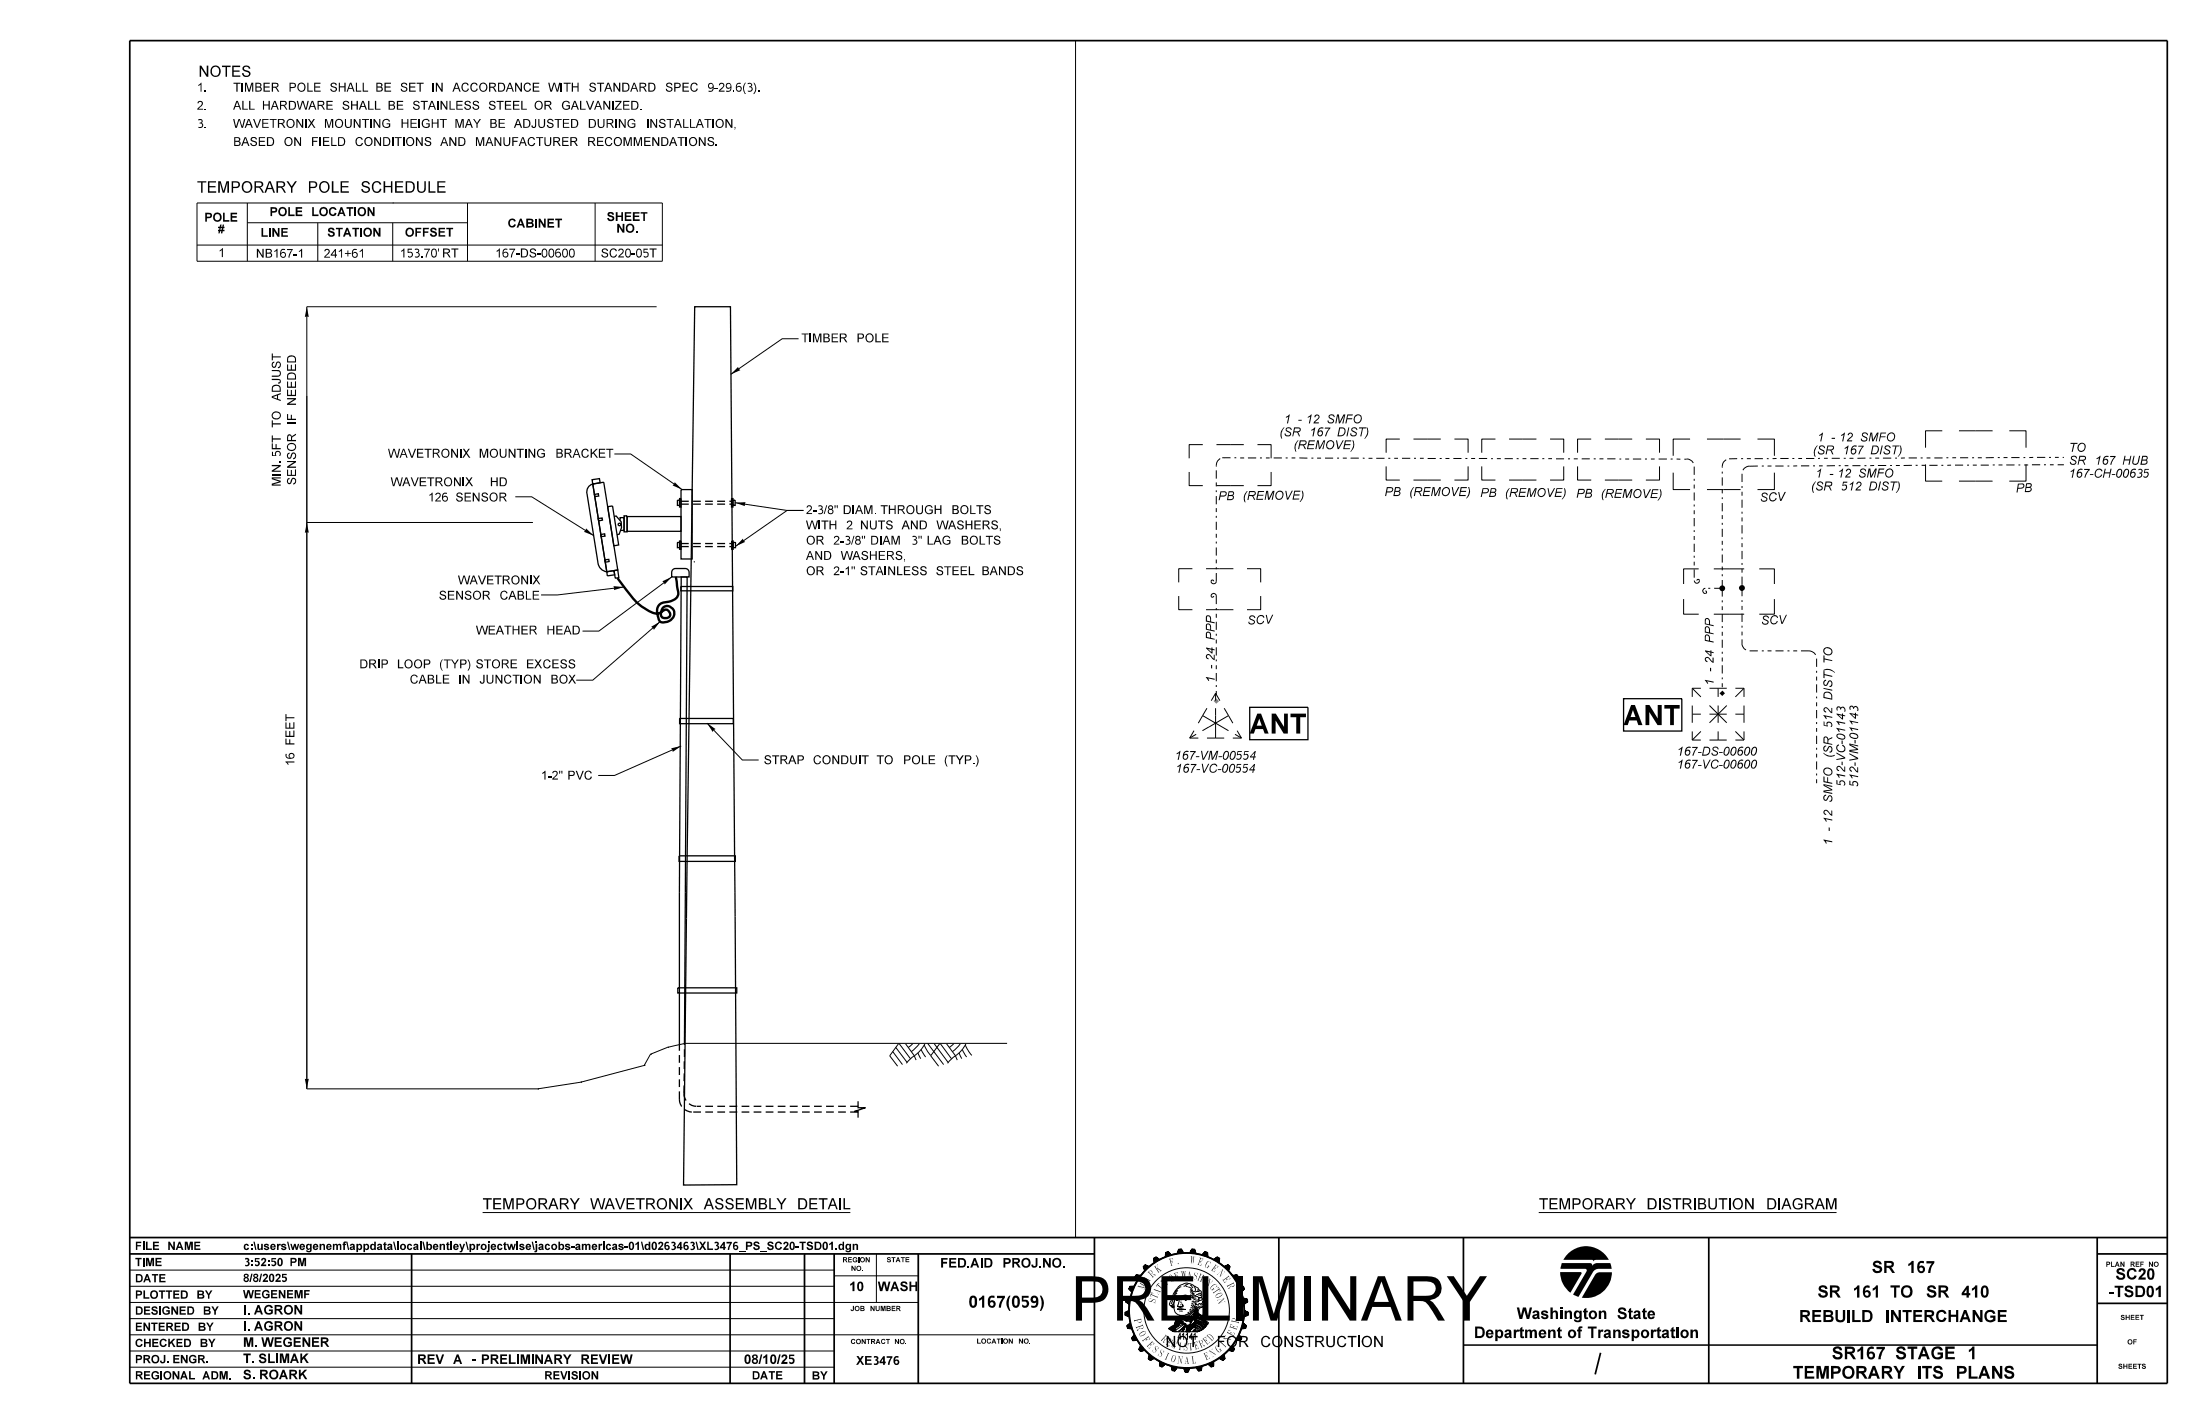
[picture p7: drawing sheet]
<svg xmlns="http://www.w3.org/2000/svg" width="432mm" height="279mm" viewBox="0 0 432 279" stroke-linecap="round" stroke-linejoin="round" font-family="sans-serif">
<path d="M238.7 137l.6 .6-.6 .5-.5-.6z" fill-rule="evenodd" fill="#828282"/>
<g fill="none" stroke="#000" stroke-width=".2">
<path d="M211.1 8v234.8M38.7 39.8h91.3v11.5h-91.3zM48.5 39.8v11.5M77.1 39.8h.1M91.8 39.8v11.5M116.8 39.8v11.5M38.7 48.1h91.3M48.5 43.7h43.3M62.4 43.7v7.6M77.1 43.7v7.6M128.9 60.2h-68.7v153.4h45.4M156.7 66.5h-3.2l-10.1 6.9"/>
<path d="M101.1 97.5h3.3l12.1 7.6M120.6 89.1h3.2l10.1 7M144.3 98.6l10.2 1.6h3.2h-3.2l-10.1 7M233.4 92.6v2.7h2.7M236.1 87.2h-2.7v2.7M238.7 92.3v1.6M238.7 94.7v.7M238.7 96.2v.4M238.7 97.3v1.7M238.7 99.7v.8M238.8 95.3h5.3M238.8 87.2h5.3"/>
<path d="M239.5 90l-.7 .7-.1 .8M239.9 89.8h1.6M240.2 89.8h.1M242.3 89.8h.3M243.4 89.9h.8M244.9 89.9h1.7M246.8 87.2h2.7v2.7M247.3 89.9h.4M248.5 89.9h.7M249.5 92.6v2.7h-2.7M250 89.9h1.6M252.3 89.9h.4"/>
<path d="M253.5 89.9h.7M255 89.9h1.6M257.4 89.9h.4M258.5 89.9h.8M260.1 89.9h1.6M262.4 89.9h.4M263.6 89.9h.7M265.1 89.9h1.6M267.5 89.9h.3M268.6 89.9h.8M270.1 89.9h1.6M272.1 91.5v2.7h2.6"/>
<path d="M272.5 89.9h.4M273.6 89.9h.8M274.7 86.1h-2.6v2.7M275.2 89.9h1.6M277.4 86.1h5.4M277.4 94.2h5.4M277.5 89.9h.4M278.7 89.9h.7M280.2 90h1.6M282.6 90h.4M283.7 90h.8M285.3 90h1.5"/>
<path d="M285.5 86.1h2.6v2.7M287.6 90h.4M288.1 91.5v2.7h-2.6M288.7 90h.8M290.3 90h1.6M290.8 91.5v2.7h2.7M292.7 90h.3M293.5 86.1h-2.7v2.7M293.8 90h.8M295.3 90h1.6M296.2 94.2h5.4M296.2 86.1h5.4"/>
<path d="M297.7 90h.4M298.8 90h.8M300.4 90h1.6M302.7 90h.4M303.9 90h.7M304.2 86.1h2.7v2.7M305.4 90h1.6M306.9 91.5v2.7h-2.7M307.8 90h.4M308.9 90h.8M309.6 91.5v2.7h2.7M310.4 90h1.6"/>
<path d="M312.3 86.1h-2.7v2.7M312.8 90h.4M313.9 90h.8M315 86.1h5.4M315 94.2h5.4M315.5 90h1.6M317.9 90.1h.3M319 90.1h.8M320.5 90.1h1.6M322.9 90.1h.4M323 86.1h2.7v2.7M324 90.1h.8"/>
<path d="M325.5 90.1h1.7M325.7 91.5v2.7h-2.7M327.9 90.1h.4M328.4 92.7v3.4h3.3M329.1 90.1h.7M330.6 90.1h.4M331 90.1l.9 .2 .5 .5M331.7 86.1h-3.3v3.3M332.5 91.5v1.7M332.5 93.9v.4M332.5 95.1v.7M332.5 96.6v1.6"/>
<path d="M332.5 99v.4M335 86.1h6.6M335 96.1h6.6M338 92.5v.4M338 93.7v1.6M338 96v.8M338 97.6v.3M338 98.7v1.6M338.8 90.2l-.5 .5-.3 1.1M339.6 90h-.1M341 90h-1.6M341.7 90h.4"/>
<path d="M341.9 93v1.6M341.9 95.4v.3M341.9 96.5v.8M341.9 98v1.6M342.9 90h.7M344.4 90h1.6M344.9 86.1h3.4v3.3M345 91.4l-1.9 .1-.8 .4-.2 .4M345.8 91.4h.4M346.8 90h.3M346.9 91.4h.8M348.3 92.7v3.4h-3.4"/>
<path d="M348.4 91.4h1.7M348.7 90h-.8M349.4 90h1.6M350.8 91.4h.4M351.8 90h.4M352.7 91.4h-.7M353 90h.7M353.5 91.4h1.6M354.5 90h1.6M355.8 91.4h.4M357 91.4h.8M360.2 91.4h-1.7"/>
<path d="M360.9 91.4h.4M362.1 91.4h.7M363.6 91.4h1.6M365.9 91.4h.4M367.8 91.3l-.7 .1M368.6 91.3h1.6M371 91.3h.3M372.1 91.3h.8M374.6 89.9h1.6M375.2 91.3h-1.6M376 91.3h.4M377 89.9h.4"/>
<path d="M377.2 91.3h.7M377.9 91.1v3.3h3.3M378.1 89.9h.8M378.7 91.3h1.6M379.7 89.9h1.6M381 91.3h.4M381.2 84.5h-3.3v3.3M382 89.8h.4M382.9 91.3h-.7M383.2 89.8h.7M383.7 91.3h1.6M384.5 84.5h6.6"/>
<path d="M384.5 94.4h6.6M384.7 89.8h1.6M386.1 91.3h.4M387.1 89.8h.4M387.2 91.3h.8M388.2 89.8h.8M388.8 91.3h1.5M391.1 91.2h.4M391.3 89.8h-1.6M392.1 89.8h.4M392.3 91.2h.7M393.2 89.8h.8"/>
<path d="M393.8 91.2h1.6M394.4 84.5h3.3v3.3M394.8 89.8h1.6M396.2 91.2h.3M397.2 89.8h.3M397.3 91.2h.8M397.7 91.1v3.3h-3.3M398.8 91.2h1.6M399.1 89.7l-.8 .1M399.8 89.7h1.6M401.2 91.2h.4M402.2 89.7h.4"/>
<path d="M402.3 91.2h.8M403.3 89.7h.8M403.9 91.2h1.2M404.8 89.7h.3M60.2 102.5h44.4M122.4 115.2l-13 1.5h-3.2M131.8 113.2l-14.3 10.6h-3.2M231.4 116.9v2.7h2.6M234 111.6h-2.6v2.7M236.7 111.6h5.4M236.7 119.6h5.4M238.2 116.9a.27 .27 0 0 1-.2 .3 .27 .27 0 0 1-.3-.3 .51 .51 0 0 1 .5-.5 .51 .51 0 0 1 .5 .5v1.6"/>
<path d="M238.7 112.4v1.7a.47 .47 0 0 1-.6 .5 .47 .47 0 0 1-.2-.8h.2l.1 .3M238.7 101.2v.4M238.7 102.4v1.6M238.7 104.7v.8M238.7 106.3v.3M238.7 107.4v1.6M238.7 109.8v.7M238.7 111.3v.4M238.7 119.3v.4M244.8 111.6h2.6v2.7M247.4 116.9v2.7h-2.6M330.4 117.5v3h3"/>
<path d="M332.5 113.9a.49 .49 0 0 0 .6 .5 .49 .49 0 0 0 .3-.7h-.3v.2M332.5 100.1v.8M332.5 101.6v1.7M332.5 104v.4M332.5 105.2v.7M332.5 106.7v1.6M332.5 109v.4M332.5 110.2v.7M332.5 111.7v1.6M333.4 111.6h-3v3M334.7 115.4a.47 .47 0 0 0-.5 .6 .47 .47 0 0 0 .7 .3l-.2-.4M335.3 115.4h.4"/>
<path d="M336.4 111.6h5.9M336.4 115.4h1.6M338 101.1v.7M338 102.6v.4M338 103.8v1.5M338 106.1v.8M338 107.6v.4M338 108.8v1.6M338 111.2v.7M338 112.7v.4M338 113.8v3.3M338 117.8v.4"/>
<path d="M338 119v.7M341.9 100.4v.4M341.9 101.5v.8M341.9 103v1.7M341.9 105.4v.4M341.9 106.6v.8M341.9 108.1v1.6M341.9 110.5v.3M341.9 111.6v.8M341.9 113.1v1.7M341.9 115.4v1.6M341.9 117.8v.3"/>
<path d="M341.9 118.9v.8M345.3 111.6h3v3M348.3 117.5v3h-3M129.6 122l-13.3 11.5h-3.2M236.9 139l-.9 1.4M238.6 136v1.5M238.6 139v5.8M238.6 136l.8 1.5M238.6 136l-.9 1.5M238.7 134.4v.4M238.7 135.6v.7M240.3 139l.8 1.4"/>
<path d="M332.1 135h1.7M332.1 135l1.7 1.7M332.1 135v1.7M332.1 138.4v3.4M335.5 138.4l3.4 3.4M335.5 135h3.4M336.4 120.5h5.9M337.2 135v1.7M337.2 138.4v3.4M338 120.5v1.6M338 122.8v.4M338 124v.7"/>
<path d="M338 125.5v1.6M338 127.9v.4M338 129v.8M338 130.5v1.7M338 132.9v.4M338 134.1v.7M338.9 138.4l-3.4 3.4M340.6 135h1.7M341.9 125.4a1.82 1.82 0 0 0 .8 2.1M341.9 120.4v1.6M341.9 122.8v.4M341.9 123.9v.8"/>
<path d="M342.3 135l-1.7 1.7M342.3 135v1.7M342.3 138.4v3.4M343.4 127.7h1.6M345.8 127.7h.4M346.9 127.7h.8M348.5 127.7h1.6M350.8 127.7h.4M352 127.7h.7M353.5 127.7h1.9l.7 .5 .3 .3M356.6 129.2v1.6M356.6 131.6v.4"/>
<path d="M356.6 132.8v.7M356.6 134.3v1.6M356.6 136.7v.3M356.6 137.8v.8M356.6 139.3v1.6M133.7 146.4l-13.1 5.8h-3.2M138.8 141.9l6.9 7.2h3.2M233.5 144.8h1.7M234.4 143.4l-.9 1.4M234.8 144.1l-1.3 .7M236 140.4l-.8 1.5M236 140.4l5.1 3"/>
<path d="M236.9 144.8h3.4M241.1 140.4l-5.1 3M241.1 140.4l.9 1.5M242 144.8h1.7M242.4 144.1l1.3 .7M242.8 143.4l.9 1.4M332.1 140.1h1.7M332.1 143.5v1.7M332.1 145.2h1.7M333.8 143.5l-1.7 1.7M335.5 140.1h3.4M335.5 145.2h3.4"/>
<path d="M337.2 143.5v1.7M340.6 140.1h1.7M340.6 143.5l1.7 1.7M340.6 145.2h1.7M342.3 143.5v1.7M356.6 141.7v.4M356.6 142.8v.8M356.6 144.4v1.6M356.6 146.7v.4M356.6 147.9v.7M356.6 149.4v1.6M356.6 151.8v.4"/>
<path d="M356.6 152.9v.8M356.6 154.4h.1M105.6 213.7h.1M114 212.3h.1M114 212.3l-8.4 1.3M126.4 209.1l-12.4 3.2M126.4 209.1h.1M126.5 209h.1M127.6 206.9l-1.2 2.2M127.6 206.9h.1M127.7 206.8h.1M127.7 206.8l-.1 .1"/>
<path d="M131 205.5l-3.3 1.3M131 205.5h.1M131.1 205.5h.1M175.2 206.3l1.9 2.6M175.8 205.5l2.2 3M176.4 204.8l-1.8 2.4 1.6 2M176.5 204.8l2.2 3M177.7 204.8l1.8 2.4M179.1 204.8l-.8 .7M179.5 207.2l.3 .8M179.5 207.2l-1 .8-.6 .6M180.2 206.6l.5 1.1"/>
<path d="M180.4 204.8l-1.5 1.5M180.8 205.9l.9 1.5M181.4 205l.7 1.3 .6 .8M181.5 204.8l-.9 1.3-1.1 1.1M182.1 204.7l3.1 4.2M183.3 204.8l2.8 3.7M184.4 204.8l-1.7 2.4 1.5 2M184.6 204.8l2.2 3M185.8 204.8l1.7 2.4M187.2 204.8l-.9 .7M187.5 207.2l.4 .8M187.5 207.2l-1 .8-.5 .6"/>
<path d="M188.2 206.6l.6 1.1M188.5 204.8l-1.6 1.5M188.9 205.9l.8 1.5M189.5 205l.6 1.3 .6 .8M189.6 204.8l-.9 1.3-1.2 1.1M197.7 204.7h-63.2l-3.4 .8M94.7 237.9h72.2M302 237.9h58.5M25.5 249.2h138.3M25.5 252.4h138.3M25.5 258.7h138.3M25.5 255.6h154.7"/>
<path d="M163.8 250.3h16.4M172 246v9.6M224.8 248.2l-.4 .3 .3 .8-.3-.8 .4 .7-.2-.8 .3 .7-.1-.6 .2 .4 .1-.1-.3-.3 .5 .2-.7-.3 .8 .2-.7-.3 .8 .2-.7-.4-.4 .4 .2 .8-.8 .9M226.9 246.7l-.4 .2 .1 .8v-.8l.1 .7v-.8l.1 .7v-.5l.2 .4h.1l-.3-.4 .5 .3-.6-.5 .7 .4-.6-.5 .8 .4-.7-.5-.5 .3 .1 .8-1 .8M229.3 245.6l-.5 .2v.8l.1-.9-.1 .8 .2-.8v.8l.1-.6 .1 .5 .1-.1-.2-.4 .4 .4-.4-.6 .6 .5-.4-.6 .6 .6-.6-.6-.5 .1-.1 .9-1.1 .5M231.8 245.1l-.4 .1-.3 .7 .3-.7h.1l-.3 .7 .4-.8-.2 .8 .2-.5v.5l.2-.1-.2-.4 .4 .4-.3-.7 .3 .7h.1l-.4-.7 .6 .7-.4-.8-.6 .1-.2 .8-1.2 .3M234.5 245.2l-.5-.1-.4 .7 .5-.7-.4 .7h.1l.3-.7-.2 .7 .3-.4-.1 .4 .1 .1v-.5l.2 .5-.1-.8 .3 .8-.2-.7h.1l.2 .7-.2-.8-.6-.1-.4 .8h-1.2M237 245.8l-.5-.2-.5 .6 .5-.6-.4 .6 .6-.5-.4 .6 .4-.4-.2 .4 .1 .1 .1-.5 .1 .6v-.8l.2 .8-.1-.8 .2 .9-.1-.9-.5-.1-.6 .6-1.2-.3M237.1 246.6l1.1 .5 .7-.5 .5 .3-.1 .8v-.8l-.2 .7v-.8l-.1 .7v-.5l-.2 .4-.1-.1 .3-.3-.5 .3 .6-.5-.7 .4 .6-.5-.7 .4 .6-.4 .4 .2M239.3 247.7l1 .8 .8-.4 .3 .4-.2 .8 .2-.8-.3 .7 .1-.8-.3 .7 .2-.6-.3 .4-.1-.1 .4-.3-.6 .2 .7-.3-.8 .2 .7-.3-.1-.1-.7 .3 .7-.3 .4 .3M241.2 249.3l.8 .9 .8-.1 .3 .4-.5 .7 .4-.7-.5 .6v-.1l.4-.6-.4 .6 .2-.5-.3 .3-.1-.1 .4-.2h-.6l.8-.2-.9 .1 .7-.2-.7 .1 .7-.1 .3 .4M25.5 261.9h189.3"/>
<path d="M25.5 265.1h138.3M25.5 268.3h138.3M222.1 262.6l.3 .4 .7-.1-.7 .1-.1-.1h.8l-.1-.2-.7 .1 .7-.1h-.6l.5-.2-.1-.1-.4 .3 .3-.5-.5 .5 .5-.7-.5 .6 .4-.7-.5 .7 .2 .5 .9-.1 .6 1M223.6 264.8l.3 .3 .7-.2-.7 .2 .6-.3-.7 .2 .6-.3-.5 .1 .4-.3-.1-.1-.3 .4 .2-.5-.4 .6 .3-.8-.4 .7 .2-.8-.3 .8 .3 .4 .8-.2 .9 .8M225.4 266.6l.4 .3 .7-.4-.7 .4-.1-.1 .7-.3-.7 .2 .5-.4-.5 .3 .4-.4-.1-.1-.3 .5 .1-.6-.2 .7 .1-.8-.2 .7v-.8l-.1 .8 .4 .3 .7-.3 1.1 .6M227.6 268l.5 .1 .5-.4-.6 .4 .5-.5-.6 .5 .5-.6-.5 .4 .3-.4-.1-.1-.2 .5v-.6l-.1 .7v-.7l-.1-.1v.8l-.1-.8v.8l.5 .3 .6-.6 1.2 .4M232.3 268.5l-1.2-.1-.5 .6-.6-.1-.1-.8 .2 .8h.1l-.2-.8 .3 .8-.1-.7 .2 .5v-.5l.1 .1-.1 .4 .3-.4-.3 .6 .5-.6-.4 .7 .5-.7-.5 .7-.4-.1M234.7 268.4l-1.2 .1-.3 .7h-.6l-.2-.7 .3 .7h.1l-.4-.7 .4 .7-.1-.7 .2 .5-.1-.5h.2l-.1 .5 .3-.5-.2 .7 .4-.7-.4 .7h.2l.2-.7-.2 .7h-.5M237.1 267.7l-1.2 .4-.1 .8-.6 .1-.5-.6 .6 .6-.4-.7 .5 .6-.3-.6 .3 .4-.1-.4 .1-.1v.5l.1-.5h.1l-.1 .7 .3-.8-.1 .8 .2-.8-.2 .8-.4 .1M239.3 266.6l-1.1 .6v.8l-.5 .3-.6-.6 .7 .4-.5-.5 .6 .5-.5-.6 .5 .4-.3-.4 .1-.1 .2 .5v-.6l.1 .7v-.7l.1-.1v.8l.1-.8v.8l-.5 .1M241.2 265l-.9 .8 .2 .8-.5 .3-.7-.3 .7 .3 .1-.1-.7-.3 .7 .2-.5-.4 .5 .3-.4-.4 .2-.1 .2 .5-.1-.6 .2 .7-.1-.8 .2 .7-.1-.7 .2 .7-.4 .3M242.6 263l-.6 1 .3 .8-.3 .4-.8-.2h.8l-.7-.2 .7 .2-.6-.3 .5 .1-.4-.3 .1-.1 .3 .4-.2-.5 .4 .6-.2-.8 .3 .7h.1l-.4-.7 .4 .7-.4 .3"/>
<path d="M243.7 260.8l-.5 1.1 .5 .7-.2 .5-.9-.1h.9v-.1h-.8l.1-.2 .7 .1-.7-.1h.6l-.5-.2 .1-.1 .4 .3-.3-.5 .5 .5-.5-.7 .5 .6-.4-.6 .5 .6-.2 .4M287.2 263.9h124.4"/>
<circle cx="232.9" cy="257.1" r="11.3"/>
<circle cx="232.9" cy="257.1" r="11.4"/>
<circle cx="232.9" cy="257.1" r="11.2"/>
<circle cx="232.9" cy="257.1" r="8.4"/>
</g>
<g fill="none" stroke="#000" stroke-width=".34">
<path d="M25.5 8h399.9v263.4h-399.9zM25.5 246h189.3M25.5 242.8h399.9M80.8 246v25.4M143.3 246v25.4M157.9 246v25.4M163.7 246v25.4M180.2 246v25.4M214.8 242.8v28.6M251 242.8v28.6M287.2 242.8v28.6M335.4 242.8v28.6"/>
<path d="M411.6 242.8v28.6M411.6 255.7h13.8M411.6 246h13.8M314.1 265.4l-1 4.3"/>
</g>
<g fill="#000">
<path d="M60.2 60.2l.4 2-.4-.1-.4 .1z" fill-rule="evenodd"/>
<path d="M144.9 72l.4 .6-1.9 .8z" fill-rule="evenodd"/>
<path d="M132.4 94.6l1.5 1.5-1.9-.9z" fill-rule="evenodd"/>
<path d="M144.3 98.6l2-.1-.1 .8z" fill-rule="evenodd"/>
<path d="M60.2 102.5l.4 2-.4-.1-.4 .1z" fill-rule="evenodd"/>
<path d="M115 103.7l1.5 1.4-1.9-.7z" fill-rule="evenodd"/>
<path d="M120.4 115l2 .2-1.9 .6z" fill-rule="evenodd"/>
<path d="M130 114.1l1.8-.9-1.3 1.5z" fill-rule="evenodd"/>
<path d="M145.8 105.7l.1 .4 .4 .2-1.9 .9z" fill-rule="evenodd"/>
<path d="M127.8 123l1.8-1-1.3 1.6-.1-.4z" fill-rule="evenodd"/>
<path d="M337.5 136l.6-.5 .5 .5-.6 .6z" fill-rule="evenodd"/>
<path d="M131.7 146.8l2-.4-1.7 1.1z" fill-rule="evenodd"/>
<path d="M138.8 141.9l1.6 1.2-.3 .2-.2 .3z" fill-rule="evenodd"/>
<path d="M59.8 211.7h.8l-.4 1.9z" fill-rule="evenodd"/>
<path d="M306.2 249.6h4l.2 .1v.2l-2.2 3.7a5.1 5.1 0 0 1-2-4z" fill-rule="evenodd"/>
<path d="M307.8 245.9a5.1 5.1 0 0 1 8 1.3h-2.5l-.4 .1-.2 .2v-.2l-.2-.1h-5.7z" fill-rule="evenodd"/>
<path d="M306.5 247.8h5.6l.4 .2v.4l.4-.4 .4-.2h2.8l.2 1.2h-2.7l-.8 .4-3 5.1-1-.5 2.6-4.6a.32 .32 0 0 0 0-.3 .32 .32 0 0 0-.3-.1h-4.8z" fill-rule="evenodd"/>
<path d="M313.3 249.9l.5-.3h2.6a5 5 0 0 1-5.9 5z" fill-rule="evenodd"/>
<circle cx="338" cy="115.4" r=".57"/>
<circle cx="341.9" cy="115.4" r=".58"/>
</g>
<g fill="none" stroke="#000" stroke-width=".25">
<path d="M136.3 60.2h7.1l1.2 172.2-10.4 .1 .7-64.6zM115.6 95.4l.7-.4 2.8 17.2a1.99 1.99 0 0 1-1.7-1.7l-2.2-13.9 .1-.6zM116.2 94.1l1.5-.2 .1 .8-1.5 .3zM116.3 95h.1M116.3 95l2.2-.4 2.7 17.2-2.1 .4zM116.7 97l.7-.1 .1 .4-.8 .1zM119.3 99.4l.9-.1 1.2 7.6-.9 .2zM133 98.1h.4v1.1h-.4zM133.4 97.8h.3v1.7h-.3zM133.7 96.1h2.2v13.6h-2.2zM133.7 98.4h1.5M133.7 98.9h1.5"/>
<path d="M136 98.4h1.5M136 98.9h1.5M138.4 98.4h1.5M138.4 98.9h1.5M140.8 98.4h1.5M140.8 98.9h1.5M143.2 98.4h.4M143.2 98.9h.4M143.6 97.8h.3v1.7h-.3zM143.9 98.1h.4v1.1h-.4zM117.4 101.7l.8-.1 .1 .5-.8 .1zM117.9 104.9l.8-.2v.5l-.7 .1z"/>
<path d="M118.7 109.9l.8-.2 .1 .5-.8 .1zM119.1 112.2l1.4-.2 .1 .8-1.4 .2zM120.5 112l.7-.2 .3 1.5-.7 .2zM120.5 101.3l.4-.1 1 1.2 .1 1.1-.5 1.3-.4 .1M121.7 102.1v-.5h.8v2.5h-.7M122.5 101.2h.6v3.2h-.6zM123.1 101.4h10.6v2.8h-10.6zM132 111.8l.6-.3h1.9a.75 .75 0 0 1 .8 .8v.9h-3.5v-.9zM133 106.4h.4v1.1h-.4zM133.4 106.2h.3v1.6h-.3zM133.6 115.1h10.2v.8h-10.2zM133.7 106.6h1.5"/>
<path d="M133.7 107.2h1.5M136 106.6h1.5M136 107.2h1.5M136.2 110.2h.1M138.4 106.6h1.5M138.4 107.2h1.5M140.8 106.6h1.5M140.8 107.2h1.5M143.2 106.6h.4M143.2 107.2h.4M143.6 106.2h.3v1.6h-.3zM143.9 106.4h.5v1.1h-.5z"/>
<path d="M245.3 138.8h11.4v6.3h-11.4zM318.7 137.1h11.4v6.3h-11.4zM133.4 141h10.5v1h-10.5zM133.3 167.9h11v1.1h-11zM133 193.8h11.6v1h-11.6zM133.3 214.1a3.8 3.8 0 0 0 .5 3M133.3 207v1.5M133.3 209.4v1.5M133.3 211.8v1.5M134.3 213a3.8 3.8 0 0 0 .4 2.9M134.3 210.6v1.5M134.3 208.2v1.6"/>
<path d="M134.3 205l.6-91.8h-1.2l-.4 61.8v31.2M134.3 205.9v1.5M134.4 217.7l1.4 .5M135.3 216.5a1.98 1.98 0 0 0 1.4 .6M136.1 218.2h1.5M136.8 217.1h.8M138.4 218.2h1.5M138.4 217.1h1.5M140.8 218.2h1.5M140.8 217.1h1.5M143.2 218.2h1.5M143.2 217.1h1.5"/>
<path d="M145.6 218.2h1.5M145.6 217.1h1.5M147.9 218.2h1.5M147.9 217.1h1.5M150.3 218.2h1.5M150.3 217.1h1.5M152.6 218.2h1.6M152.6 217.1h1.6M155 218.2h1.6M155 217.1h1.6M157.4 218.2h1.5M157.4 217.1h1.5"/>
<path d="M159.8 218.2h1.5M159.8 217.1h1.5M162.1 218.2h1.6M162.1 217.1h1.6M164.5 218.2h1.5M164.5 217.1h1.5M166.9 218.2h1.5M166.9 217.1h1.5M168.4 216.1v1.2h1.5l-2.2 .8h.7v1.2"/>
<circle cx="121.6" cy="102.9" r=".26"/>
</g>
<path d="M132.6 113.2l.4 2.2a1.68 1.68 0 0 1-1.2 2.5l-.8 .2a1.87 1.87 0 0 0-1.9 2.8 1.18 1.18 0 0 0 .6 1.1 1.18 1.18 0 0 0 1.2 0 1.55 1.55 0 0 0 1.5-1.6 1.55 1.55 0 0 0-1.5-1.5 1.47 1.47 0 0 0-1 2.2 1.02 1.02 0 0 0 1.7-.6 .92 .92 0 0 0-.7-.8 .92 .92 0 0 0-1 .3 1.85 1.85 0 0 1-2.3 0 11.9 11.9 0 0 1-4.8-4.4l-1.6-2.2" fill="none" stroke="#000" stroke-width=".47"/>
<text font-size="8.9" x="210.2" y="259.1">PRELIMINARY</text>
<g font-size="4">
<text x="245.3" y="144">ANT</text>
<text x="318.7" y="142.3">ANT</text>
</g>
<g font-size="2.5">
<text x="359.5" y="266.7">SR167 STAGE 1</text>
<text x="351.9" y="270.5">TEMPORARY ITS PLANS</text>
</g>
<g font-size="2.4">
<text x="367.4" y="249.8">SR 167</text>
<text x="190.1" y="256.6">0167(059)</text>
<text x="356.8" y="254.6">SR 161 TO SR 410</text>
<text x="353.1" y="259.4">REBUILD INTERCHANGE</text>
</g>
<g font-size="2.3">
<text x="38.6" y="37.8">TEMPORARY POLE SCHEDULE</text>
<text x="415.2" y="251.1">SC20</text>
<text x="413.9" y="254.5">-TSD01</text>
<text x="289.3" y="262.5">Department of Transportation</text>
<text x="297.7" y="258.8">Washington State</text>
</g>
<g font-size="2.2">
<text x="38.9" y="15.1">NOTES</text>
<text x="94.7" y="237.3">TEMPORARY WAVETRONIX ASSEMBLY DETAIL</text>
<text x="302" y="237.3">TEMPORARY DISTRIBUTION DIAGRAM</text>
<text x="228.7" y="264.3">NOT</text>
<text x="237.5" y="264.3">FOR CONSTRUCTION</text>
</g>
<g font-size="1.9">
<text x="184.5" y="248.7">FED.AID PROJ.NO.</text>
<text x="47.7" y="257.9">I. AGRON</text>
<text x="166.7" y="253.3">10</text>
<text x="172.3" y="253.3">WASH</text>
<text x="47.7" y="261.1">I. AGRON</text>
<text x="47.7" y="267.5">T. SLIMAK</text>
<text x="47.7" y="264.3">M. WEGENER</text>
<text x="81.9" y="267.6">REV A - PRELIMINARY REVIEW</text>
<text x="146" y="267.6">08/10/25</text>
<text x="47.7" y="270.6">S. ROARK</text>
</g>
<g font-size="1.8">
<text x="38.6" y="18">1.</text>
<text x="45.8" y="18">TIMBER POLE SHALL BE SET IN ACCORDANCE WITH STANDARD SPEC 9-29.6(3).</text>
<text x="38.6" y="21.5">2.</text>
<text x="45.8" y="21.5">ALL HARDWARE SHALL BE STAINLESS STEEL OR GALVANIZED.</text>
<text x="38.6" y="25.1">3.</text>
<text x="45.8" y="28.6">BASED ON FIELD CONDITIONS AND MANUFACTURER RECOMMENDATIONS.</text>
<text x="45.8" y="25.1">WAVETRONIX MOUNTING HEIGHT MAY BE ADJUSTED DURING INSTALLATION,</text>
<text x="40.1" y="43.5">POLE</text>
<text x="42.7" y="45.8">#</text>
<text x="51.1" y="46.5">LINE</text>
<text x="52.9" y="42.4">POLE LOCATION</text>
<text x="64.2" y="46.4">STATION</text>
<text x="79.5" y="46.4">OFFSET</text>
<text x="99.6" y="44.6">CABINET</text>
<text x="119.1" y="43.4">SHEET</text>
<text x="121" y="45.7">NO.</text>
<text x="42.8" y="50.4">1</text>
<text x="50.2" y="50.6">NB167-1</text>
<text x="63.6" y="50.6">241+61</text>
<text x="78.5" y="50.5">153.70' RT</text>
<text x="97.2" y="50.5">167-DS-00600</text>
<text x="117.9" y="50.5">SC20-05T</text>
<text x="157.3" y="67.2">TIMBER POLE</text>
<text x="55.1" y="78.7" transform="rotate(-90 55.1 78.7)">ADJUST</text>
<text x="58.1" y="83.3" transform="rotate(-90 58.1 83.3)">I</text>
<text x="58.1" y="82.6" transform="rotate(-90 58.1 82.6)">F NEEDED</text>
<text x="252" y="83.1">1 - 12 SMFO</text>
<text x="76.2" y="89.8">WAVETRONIX MOUNTING BRACKET</text>
<text x="251.1" y="85.6">(SR 167 DIST)</text>
<text x="253.9" y="88.1">(REMOVE)</text>
<text x="355.8" y="89.2">(SR 167 DIST)</text>
<text x="356.7" y="86.6">1 - 12 SMFO</text>
<text x="406" y="88.6">TO</text>
<text x="55.1" y="95.5" transform="rotate(-90 55.1 95.5)">MI</text>
<text x="55.1" y="92.8" transform="rotate(-90 55.1 92.8)">N.5FT TO</text>
<text x="58.1" y="95.2" transform="rotate(-90 58.1 95.2)">SENSOR</text>
<text x="76.7" y="95.4">WAVETRONIX</text>
<text x="95.9" y="95.4">HD</text>
<text x="356.4" y="93.7">1 - 12 SMFO</text>
<text x="406" y="93.7">167-CH-00635</text>
<text x="406" y="91.2">SR 167 HUB</text>
<text x="83" y="98.4">126 SENSOR</text>
<text x="158.2" y="100.9">2-3/8&quot; DIAM. THROUGH BOLTS</text>
<text x="239.1" y="98.1">P</text>
<text x="240.7" y="98.1">B (E</text>
<text x="244.7" y="98.1">R MOV )</text>
<text x="253.6" y="98">E</text>
<text x="271.8" y="97.3">PB (REMOVE) PB (REMOVE) PB (REMOVE)</text>
<text x="345.4" y="98.5" transform="rotate(-2 345.4 98.5)">S C V</text>
<text x="355.4" y="96.2">(SR 512 DIST)</text>
<text x="395.7" y="96.6" transform="rotate(-2 395.7 96.6)">P B</text>
<text x="158.2" y="106.9">OR 2-3/8&quot; DIAM 3&quot; LAG BOLTS</text>
<text x="158.2" y="103.9">WITH 2 NUTS AND WASHERS,</text>
<text x="158.2" y="112.9">OR 2-1&quot; STAINLESS STEEL BANDS</text>
<text x="158.2" y="109.9">AND WASHERS,</text>
<text x="85" y="117.7">SENSOR CABLE</text>
<text x="89.9" y="114.7">WAVETRONIX</text>
<text x="92.3" y="124.5">WEATHER HEAD</text>
<text x="244.8" y="122.6" transform="rotate(-2 244.8 122.6)">S C V</text>
<text x="345.6" y="122.6" transform="rotate(-2 345.6 122.6)">S C V</text>
<text x="70.5" y="131.1">DRIP LOOP (TYP) STORE EXCESS</text>
<text x="79.3" y="134.1">CABLE IN JUNCTION BOX</text>
<text x="238.4" y="134" transform="rotate(-90 238.4 134)">1 -24 PPP</text>
<text x="336.3" y="134.5" transform="rotate(-90 336.3 134.5)">1 -24 PPP</text>
<text x="359.6" y="135" transform="rotate(-90 359.6 135)">ST)TO</text>
<text x="359.6" y="142.8" transform="rotate(-90 359.6 142.8)">512 DI</text>
<text x="149.9" y="149.9">STRAP CONDUIT TO POLE (TYP.)</text>
<text x="230.6" y="149.1">167-VM-00554</text>
<text x="329.1" y="148.3">167-DS-00600</text>
<text x="359.6" y="148.7" transform="rotate(-90 359.6 148.7)">(</text>
<text x="359.6" y="147.9" transform="rotate(-90 359.6 147.9)">SR</text>
<text x="362.2" y="149.5" transform="rotate(-90 362.2 149.5)">VC- 1143</text>
<text x="362.2" y="145.3" transform="rotate(-90 362.2 145.3)">0</text>
<text x="364.7" y="149.6" transform="rotate(-90 364.7 149.6)">VM- 1143</text>
<text x="364.7" y="145.2" transform="rotate(-90 364.7 145.2)">0</text>
<text x="57.8" y="150.3" transform="rotate(-90 57.8 150.3)">16 FEET</text>
<text x="106.2" y="153">1-2&quot; PVC</text>
<text x="230.7" y="151.6">167-VC-00554</text>
<text x="329.1" y="150.8">167-VC-00600</text>
<text x="362.2" y="154.3" transform="rotate(-90 362.2 154.3)">512-</text>
<text x="364.7" y="154.4" transform="rotate(-90 364.7 154.4)">512-</text>
<text x="359.6" y="165.9" transform="rotate(-90 359.6 165.9)">1 -12 SMFO</text>
<text x="168" y="267.8">XE3476</text>
</g>
<g font-size="1.7">
<text x="26.5" y="245.2">FILE NAME</text>
<text x="47.7" y="245.2">c:\users\wegenemf\appdata\local\bentley\projectwise\jacobs-americas-01\d0263463\XL3476_PS_SC20-TSD01.dgn</text>
<text x="26.5" y="248.4">TIME</text>
<text x="26.5" y="251.6">DATE</text>
<text x="47.7" y="251.5">8/8/2025</text>
<text x="47.9" y="248.4">3:52:50 PM</text>
<text x="26.5" y="258">DESIGNED BY</text>
<text x="26.5" y="254.8">PLOTTED BY</text>
<text x="47.7" y="254.7">WEGENEMF</text>
<text x="26.5" y="261.1">ENTERED BY</text>
<text x="26.5" y="264.3">CHECKED BY</text>
<text x="26.5" y="267.5">PROJ. ENGR.</text>
<text x="26.5" y="270.7">REGIONAL ADM.</text>
<text x="106.8" y="270.7">REVISION</text>
<text x="147.6" y="270.7">DATE</text>
<text x="159.3" y="270.7">BY</text>
</g>
<g font-size="1.4">
<text x="225.3" y="251.9" transform="rotate(-50 225.3 251.9)">A</text>
<text x="226.1" y="250.8" transform="rotate(-41 226.1 250.8)">R</text>
<text x="227.2" y="249.8" transform="rotate(-32 227.2 249.8)">K</text>
<text x="229.7" y="248.4" transform="rotate(-15 229.7 248.4)">F</text>
<text x="229.8" y="251.7" transform="rotate(-26 229.8 251.7)">O</text>
<text x="230.7" y="251.2" transform="rotate(-18 230.7 251.2)">F</text>
<text x="231" y="248.1" transform="rotate(-6 231 248.1)">.</text>
<text x="231.8" y="250.9" transform="rotate(-6 231.8 250.9)">W</text>
<text x="232.9" y="250.8" transform="rotate(5 232.9 250.8)">A</text>
<text x="233.4" y="247.9" transform="rotate(9 233.4 247.9)">W</text>
<text x="234" y="250.9" transform="rotate(14 234 250.9)">S</text>
<text x="234.9" y="251.1" transform="rotate(24 234.9 251.1)">H</text>
<text x="234.9" y="248.1" transform="rotate(18 234.9 248.1)">E</text>
<text x="235.9" y="251.6" transform="rotate(32 235.9 251.6)">I</text>
<text x="236.3" y="248.5" transform="rotate(27 236.3 248.5)">G</text>
<text x="236.4" y="251.8" transform="rotate(40 236.4 251.8)">N</text>
<text x="237.6" y="249.1" transform="rotate(36 237.6 249.1)">E</text>
<text x="238.8" y="249.9" transform="rotate(45 238.8 249.9)">N</text>
<text x="239.9" y="251" transform="rotate(54 239.9 251)">E</text>
<text x="224.5" y="253.3" transform="rotate(-60 224.5 253.3)">M</text>
<text x="226.7" y="255.8" transform="rotate(-75 226.7 255.8)">S</text>
<text x="227" y="255" transform="rotate(-66 227 255)">T</text>
<text x="227.9" y="253.3" transform="rotate(-49 227.9 253.3)">T</text>
<text x="228.6" y="252.5" transform="rotate(-41 228.6 252.5)">E</text>
<text x="237.3" y="252.6" transform="rotate(49 237.3 252.6)">G</text>
<text x="237.9" y="253.3" transform="rotate(57 237.9 253.3)">T</text>
<text x="238.4" y="254" transform="rotate(64 238.4 254)">O</text>
<text x="238.8" y="254.9" transform="rotate(74 238.8 254.9)">N</text>
<text x="240.7" y="252.1" transform="rotate(63 240.7 252.1)">R</text>
<text x="222.5" y="258.9" transform="rotate(77 222.5 258.9)">P</text>
<text x="222.9" y="260.2" transform="rotate(70 222.9 260.2)">R</text>
<text x="223.4" y="261.6" transform="rotate(59 223.4 261.6)">O</text>
<text x="224.1" y="262.9" transform="rotate(54 224.1 262.9)">F</text>
<text x="225" y="264" transform="rotate(47 225 264)">E</text>
<text x="227.7" y="262.9" transform="rotate(42 227.7 262.9)">R</text>
<text x="228.7" y="263.7" transform="rotate(34 228.7 263.7)">E</text>
<text x="231.1" y="262.9">41141</text>
<text x="236.8" y="263.9" transform="rotate(-38 236.8 263.9)">E</text>
<text x="237.8" y="263.2" transform="rotate(-46 237.8 263.2)">D</text>
<text x="241.2" y="263.6" transform="rotate(-54 241.2 263.6)">N</text>
<text x="242" y="262.4" transform="rotate(-61 242 262.4)">E</text>
<text x="242.6" y="261.1" transform="rotate(-69 242.6 261.1)">E</text>
<text x="243.1" y="259.8" transform="rotate(-77 243.1 259.8)">R</text>
<text x="226" y="265" transform="rotate(37 226 265)">S</text>
<text x="227.1" y="265.9" transform="rotate(30 227.1 265.9)">S</text>
<text x="228.5" y="266.7" transform="rotate(23 228.5 266.7)">I</text>
<text x="229.7" y="267.1" transform="rotate(16 229.7 267.1)">O</text>
<text x="229.7" y="264.3" transform="rotate(26 229.7 264.3)">G</text>
<text x="231" y="267.4" transform="rotate(8 231 267.4)">N</text>
<text x="231.3" y="264.8" transform="rotate(7 231.3 264.8)">I</text>
<text x="232.5" y="267.6" transform="rotate(1 232.5 267.6)">A</text>
<text x="233.3" y="265" transform="rotate(-6 233.3 265)">T</text>
<text x="233.9" y="267.6" transform="rotate(-6 233.9 267.6)">L</text>
<text x="234.5" y="264.8" transform="rotate(-14 234.5 264.8)">E</text>
<text x="235.6" y="264.5" transform="rotate(-22 235.6 264.5)">R</text>
<text x="236.7" y="266.9" transform="rotate(-25 236.7 266.9)">E</text>
<text x="237.9" y="266.4" transform="rotate(-32 237.9 266.4)">N</text>
<text x="239.1" y="265.6" transform="rotate(-37 239.1 265.6)">G</text>
<text x="240.4" y="264.5" transform="rotate(-47 240.4 264.5)">I</text>
</g>
<g font-size="1">
<text x="165.4" y="247.7">REGION</text>
<text x="167" y="249.4">NO.</text>
<text x="174" y="247.7">STATE</text>
<text x="413.3" y="248.5">PLAN REF NO</text>
<text x="166.9" y="257.2">JOB NUMBER</text>
<text x="167" y="263.7">CONTRACT NO.</text>
<text x="191.7" y="263.6">LOCATION NO.</text>
<text x="416.2" y="259">SHEET</text>
<text x="417.5" y="263.8">OF</text>
<text x="415.7" y="268.6">SHEETS</text>
</g>
</svg>
